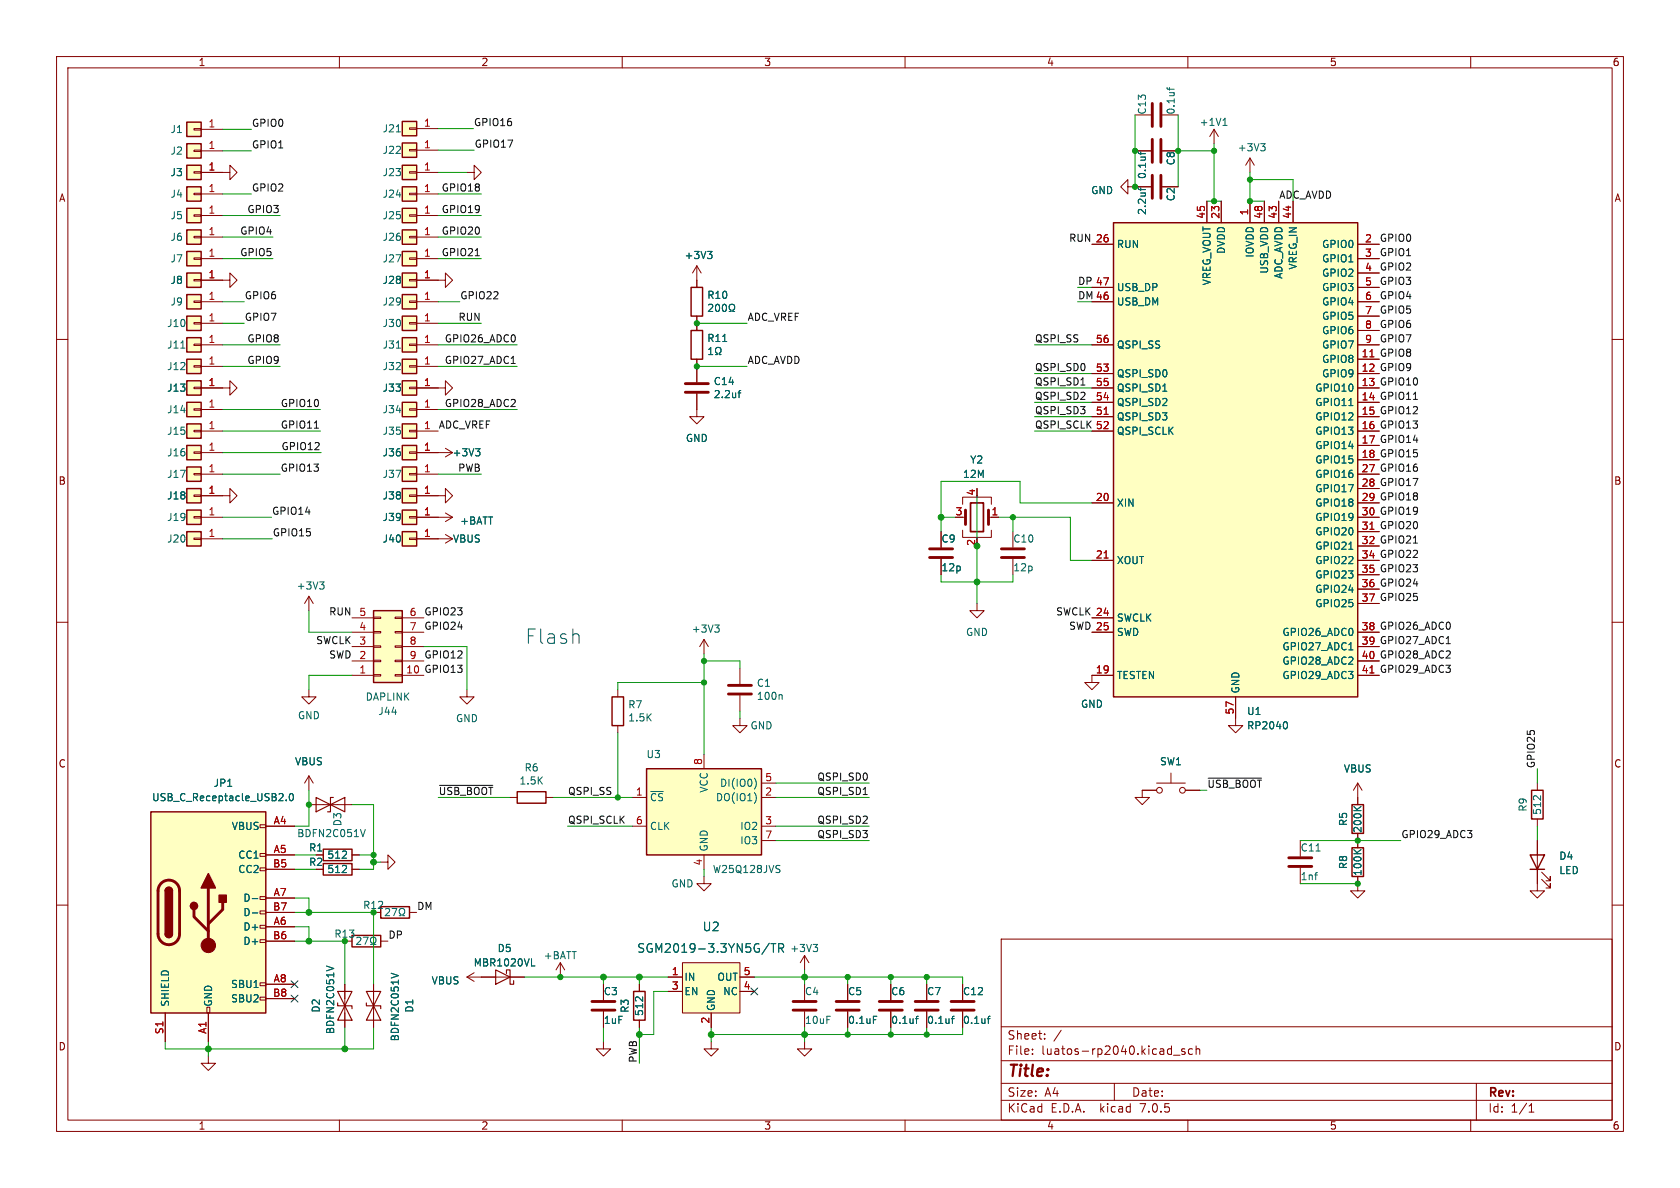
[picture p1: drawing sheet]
<svg xmlns="http://www.w3.org/2000/svg" width="297mm" height="210mm" viewBox="0 0 297 210" stroke-linecap="round" stroke-linejoin="round" font-family="sans-serif">
<g fill="none" stroke="#840000" stroke-width=".18">
<path d="M10 10h277v190h-277zM12 12h273v186h-273zM60 10v2M110 10v2M160 10v2M210 10v2M260 10v2M34.3 26.5h1.3v.3h-1.3zM34.3 22.7h1.3v.3h-1.3zM34.3 38h1.3v.2h-1.3zM34.3 30.4h1.3v.2h-1.3zM34.3 34.2h1.3v.2h-1.3z"/>
<path d="M35.6 30.5h5v-1.3l1.3 1.3-1.3 1.3v-1.3M35.6 34.3h3.8M35.6 38.1h3.8M35.6 26.7h3.8M35.6 22.9h3.8M72.4 26.4h1.3v.3h-1.3zM72.4 30.4h1.3v.2h-1.3zM72.4 22.6h1.3v.3h-1.3zM72.4 34.2h1.3v.2h-1.3zM72.4 38h1.3v.2h-1.3zM73.7 26.5h3.8M73.7 30.5h3.8"/>
<path d="M73.7 22.7h3.8M73.7 34.3h3.8M73.7 38.1h3.8M82.5 30.5h1.3v-1.3l1.3 1.3-1.3 1.3v-1.3M199.4 33v-1.2l-1.3 1.2 1.3 1.3v-1.3h4.1M200.7 26.7h2.8M200.7 20.3h2.8M205.5 26.7h2.8M205.5 20.3h2.8M205.5 33h2.8M213.4 35.6v3.8M214.6 22.9l-.7 1.2"/>
<path d="M214.6 22.9v2.5M214.6 22.9l.8 1.2M215.9 35.6v3.8M221 27.9v2.6M221 35.6v3.8M221 27.9l-.8 1.3M221 27.9l.7 1.3M223.5 35.6v3.8M226.1 35.6v3.8M228.6 35.6v3.8M10 60h2M34.3 49.4h1.3v.3h-1.3z"/>
<path d="M34.3 45.6h1.3v.2h-1.3zM34.3 41.8h1.3v.2h-1.3zM34.3 53.2h1.3v.3h-1.3zM34.3 57h1.3v.3h-1.3zM35.6 49.5h5v-1.2l1.3 1.2-1.3 1.3v-1.3M35.6 53.3h3.8M35.6 45.7h3.8M35.6 57.2h3.8M35.6 41.9h3.8M72.4 53.2h1.3v.3h-1.3zM72.4 45.6h1.3v.2h-1.3zM72.4 57h1.3v.3h-1.3z"/>
<path d="M72.4 41.8h1.3v.2h-1.3zM72.4 49.4h1.3v.3h-1.3zM73.7 49.5h5v-1.2l1.3 1.2-1.3 1.3v-1.3M73.7 53.3h3.8M73.7 45.7h3.8M73.7 57.2h3.8M73.7 41.9h3.8M123.2 47v3.8M123.2 55.9v2.5M123.2 47l-.8 1.3M123.2 47l.8 1.3M193 53.3h3.8"/>
<path d="M193 43.2h3.8M193 50.8h3.8M240 53.3h3.8M240 45.7h3.8M240 43.2h3.8M240 48.3h3.8M240 50.8h3.8M240 55.9h3.8M240 58.4h3.8M285 60h2M34.3 79.9h1.3v.2h-1.3zM34.3 76.1h1.3v.2h-1.3z"/>
<path d="M34.3 68.5h1.3v.2h-1.3zM34.3 60.8h1.3v.3h-1.3zM34.3 72.3h1.3v.2h-1.3zM34.3 64.6h1.3v.3h-1.3zM35.6 68.6h5v-1.3l1.3 1.3-1.3 1.3v-1.3M35.6 61h3.8M35.6 76.2h3.8M35.6 72.4h3.8M35.6 64.8h3.8M72.4 60.8h1.3v.3h-1.3zM72.4 79.9h1.3v.2h-1.3zM72.4 68.5h1.3v.2h-1.3z"/>
<path d="M72.4 72.3h1.3v.2h-1.3zM72.4 64.6h1.3v.3h-1.3zM72.4 76.1h1.3v.2h-1.3zM73.7 68.6h5v-1.3l1.3 1.3-1.3 1.3v-1.3M73.7 61h3.8M73.7 76.2h3.8M73.7 72.4h3.8M73.7 64.8h3.8M78.7 79.2l1.3 .8M123.2 69.6v4.1h1.3l-1.3 1.2-1.3-1.2h1.3M123.2 63.5v4.1M193 61h3.8"/>
<path d="M193 66h3.8M193 68.6h3.8M193 71.1h3.8M193 73.7h3.8M193 76.2h3.8M240 61h3.8M240 63.5h3.8M240 66h3.8M240 68.6h3.8M240 71.1h3.8M240 73.7h3.8M240 76.2h3.8"/>
<path d="M240 78.7h3.8M34.3 91.3h1.3v.3h-1.3zM34.3 83.7h1.3v.2h-1.3zM34.3 95.1h1.3v.3h-1.3zM34.3 87.5h1.3v.3h-1.3zM35.6 87.6h5v-1.2l1.3 1.2-1.3 1.3v-1.3M35.6 91.4h3.8M35.6 83.8h3.8M35.6 80h3.8M35.6 95.3h3.8M72.4 91.3h1.3v.3h-1.3zM72.4 87.5h1.3v.3h-1.3z"/>
<path d="M72.4 83.7h1.3v.2h-1.3zM72.4 95.1h1.3v.3h-1.3zM73.7 87.6h5v-1.2l1.3 1.2-1.3 1.3v-1.3M73.7 91.4h6.3M73.7 83.8h3.8M73.7 80h6.3M73.7 95.3h6.3M78.7 90.7l1.3 .7M78.7 94.5l1.3 .8M80 91.4l-1.3 .8M80 80l-1.3 .8M80 95.3l-1.3 .7"/>
<path d="M166.4 94v2.8M166.4 98.8v2.8M170.2 89.2v-1.3h5.1v1.3M170.2 93.7v1.3h5.1v-1.3M170.2 91.4h.5M172.7 95v.3M174.8 91.4h1.7M179.1 94v2.8M179.1 98.8v2.8M193 88.9h3.8M193 99.1h3.8M240 91.4h3.8"/>
<path d="M240 83.8h3.8M240 81.3h3.8M240 88.9h3.8M240 99.1h3.8M240 86.4h3.8M240 94h3.8M240 96.5h3.8M10 110h2M54.6 105.4l-.8 1.3M54.6 105.4v2.6M54.6 105.4l.8 1.3M62.2 119.4h3.8"/>
<path d="M62.2 116.8h3.8M62.2 114.3h3.8M62.2 111.8h3.8M62.2 109.2h3.8M66 109.1h1.3v.2h-1.3zM66 111.6h1.3v.3h-1.3zM66 114.2h1.3v.2h-1.3zM66 116.7h1.3v.3h-1.3zM66 119.3h1.3v.2h-1.3zM69.8 109.1h1.3v.2h-1.3zM69.8 111.6h1.3v.3h-1.3zM69.8 114.2h1.3v.2h-1.3z"/>
<path d="M69.8 116.7h1.3v.3h-1.3zM69.8 119.3h1.3v.2h-1.3zM71.1 119.4h3.8M71.1 116.8h3.8M71.1 114.3h3.8M71.1 111.8h3.8M71.1 109.2h3.8M124.5 113v2.6M124.5 113l-.8 1.3M124.5 113l.7 1.3M130.8 118.1v2.8M172.7 106.7v1.3h1.3l-1.3 1.2-1.3-1.2h1.3"/>
<path d="M193 111.8h3.8M193 109.2h3.8M196.8 119.4h-3.8v1.3h1.3l-1.3 1.2-1.2-1.2h1.2M240 119.4h3.8M240 116.8h3.8M240 114.3h3.8M240 111.8h3.8M240 101.6h3.8M240 104.1h3.8M240 106.7h3.8M285 110h2M54.6 121.9v1.3h1.3l-1.3 1.3-1.3-1.3h1.3"/>
<path d="M54.6 137.2v2.5M54.6 137.2l-.8 1.2M54.6 137.2l.8 1.2M82.5 121.9v1.3h1.3l-1.3 1.3-1.2-1.3h1.2M109.2 121.9v1.3M109.2 128.3v1.2M124.5 133.4v2.5M130.8 127v1.3h1.3l-1.3 1.2-1.3-1.2h1.3M130.8 122.9v2.8M134.6 138.4h2.6M204.5 139.7h-2.6v1.3h1.3l-1.3 1.2-1.2-1.2h1.2M204.5 138.4h5"/>
<path d="M207 136.7v1.7M209.5 139.7h2.6M218.4 123.2v5.1h1.3l-1.3 1.2-1.2-1.2h1.2M240 138.4v3.8M240 138.4l-.7 1.3M240 138.4l.8 1.3M271.8 138.4v1.3M10 160h2M46 158.5h1v.5h-1zM46 153.4h1v.5h-1zM46 150.9h1v.5h-1zM46 145.8h1v.5h-1z"/>
<path d="M47 153.7h5.1M47 151.1h5.1M47 146.1h5.1M47 158.8h5.1M54.6 142.2h7.6M55.9 151.1h1.2M62.2 153.7h1.3M62.2 151.1h1.3M67.3 152.4h1.3v-1.3l1.2 1.3-1.2 1.3v-1.3M90.2 141h1.2M96.5 141h1.3M111.8 141h2.5"/>
<path d="M111.8 146.1h2.5M124.5 154.9v1.3h1.2l-1.2 1.3-1.3-1.3h1.3M124.5 151.1v2.6M134.6 141h2.6M134.6 146.1h2.6M134.6 148.6h2.6M229.9 148.6v2.8M229.9 153.4v2.8M240 154.9v2.6h1.3l-1.3 1.3-1.2-1.3h1.2M240 147.3v2.6M271.8 148.6v8.9h1.2l-1.2 1.3-1.3-1.3h1.3M271.8 144.8v1.3"/>
<path d="M272.5 155.4l1.6 1.6v-.8v.8h-.8M272.5 154.2l1.6 1.5v-.8v.8h-.8M285 160h2M29.2 179.1v5.1M36.6 178.1h.5v1h-.5zM36.8 179.1v5.1M46 176.3h1v.5h-1zM46 173.7h1v.5h-1zM46 166.1h1v.5h-1zM46 163.6h1v.5h-1zM46 161h1v.5h-1zM47 161.3h5.1"/>
<path d="M47 166.4h5.1M47 163.8h5.1M47 174h5.1M47 176.5h5.1M61 174v7.6M66 174v7.6M67.3 166.4h1.3M72.4 161.3h1.3M82.5 172.7h10.2M82.5 172.7l1.3 .8M83.8 172l-1.3 .7M99.1 170.2l-.8 1.3"/>
<path d="M99.1 170.2v2.5M99.1 170.2l.7 1.3M106.7 174v2.8M106.7 178.8v2.8M113 174v1.3M118.1 172.7h2.5M118.1 175.3h2.5M120.6 170.2h10.2v8.9h-10.2zM125.7 179.1v2.5M130.8 172.7h2.5M130.8 175.3h2.5M142.2 168.9l-.7 1.3"/>
<path d="M142.2 168.9v2.6M142.2 174v2.8M142.2 178.8v2.8M142.2 168.9l.8 1.3M149.9 174v2.8M149.9 178.8v2.8M157.5 174v2.8M157.5 178.8v2.8M163.8 174v2.8M163.8 178.8v2.8M170.2 174v2.8M170.2 178.8v2.8"/>
<path d="M177 166h108v32h-108zM36.8 186.7v1.3h1.3l-1.3 1.2-1.2-1.2h1.2M60 198v2M106.7 184.2v1.2h1.2l-1.2 1.3-1.3-1.3h1.3M110 198v2M113 180.3v1.3M125.7 184.2v1.2h1.3l-1.3 1.3-1.2-1.3h1.2M142.2 184.2v1.2h1.3l-1.3 1.3-1.2-1.3h1.2M160 198v2M177 194.5h108M177 191.5h108M177 187.5h108"/>
<path d="M177 181.5h108M182.5 186.3v.1M182.5 185.5v.1M184.7 183.6v.1M184.7 182.8v.1M187.6 182.1l-1.3 2M197 191.5v3M207.5 186.5h1.1M209.5 185.5l-.4-.1-.2 .2 .1 .2 .5 .2v.3h-.6M210 198v2M210.8 185.5l-.4-.1-.3 .3v.4l.1 .2h.6M211.5 185.5l.2-.1 .3 .1 .1 .9"/>
<path d="M211.5 184.9v1.5M260 198v2M261 191.5v6.5M270.3 196.6h.9M270.3 195.5l.4-.4v1.5"/>
<circle cx="205" cy="139.7" r=".51"/>
<circle cx="209" cy="139.7" r=".51"/>
</g>
<g fill="#ffffc2" stroke="#ffffc2" stroke-width=".18">
<path d="M33 90.2h2.6v2.5h-2.6z"/>
<path d="M71.1 59.7h2.6v2.5h-2.6z"/>
<path d="M71.1 52.1h2.6v2.5h-2.6z"/>
<path d="M71.1 44.5h2.6v2.5h-2.6z"/>
<path d="M71.1 55.9h2.6v2.5h-2.6z"/>
<path d="M71.1 25.3h2.6v2.5h-2.6z"/>
<path d="M71.1 29.2h2.6v2.6h-2.6z"/>
<path d="M71.1 21.5h2.6v2.5h-2.6z"/>
<path d="M71.1 40.6h2.6v2.6h-2.6z"/>
<path d="M71.1 33h2.6v2.6h-2.6z"/>
<path d="M71.1 36.8h2.6v2.6h-2.6z"/>
<path d="M33 25.4h2.6v2.5h-2.6z"/>
<path d="M66 108h5.1v12.7h-5.1z"/>
<path d="M120.6 170.2h10.2v8.9h-10.2z"/>
<path d="M33 21.6h2.6v2.5h-2.6z"/>
<path d="M33 82.6h2.6v2.5h-2.6z"/>
<path d="M33 78.7h2.6v2.6h-2.6z"/>
<path d="M33 94h2.6v2.5h-2.6z"/>
<path d="M33 86.4h2.6v2.5h-2.6z"/>
<path d="M196.8 39.4h43.2v83.8h-43.2z"/>
<path d="M33 74.9h2.6v2.6h-2.6z"/>
<path d="M71.1 90.2h2.6v2.5h-2.6z"/>
<path d="M71.1 78.7h2.6v2.6h-2.6z"/>
<path d="M71.1 86.4h2.6v2.5h-2.6z"/>
<path d="M71.1 82.6h2.6v2.5h-2.6z"/>
<path d="M71.1 94h2.6v2.5h-2.6z"/>
<path d="M71.1 67.3h2.6v2.6h-2.6z"/>
<path d="M71.1 71.1h2.6v2.6h-2.6z"/>
<path d="M71.1 63.5h2.6v2.5h-2.6z"/>
<path d="M71.1 74.9h2.6v2.6h-2.6z"/>
<path d="M33 48.3h2.6v2.5h-2.6z"/>
<path d="M114.3 135.9h20.3v15.2h-20.3z"/>
<path d="M33 36.8h2.6v2.6h-2.6z"/>
<path d="M33 44.5h2.6v2.5h-2.6z"/>
<path d="M33 40.6h2.6v2.6h-2.6z"/>
<path d="M33 52.1h2.6v2.5h-2.6z"/>
<path d="M26.7 143.5h20.3v35.6h-20.3z"/>
<path d="M33 67.3h2.6v2.6h-2.6z"/>
<path d="M33 59.7h2.6v2.5h-2.6z"/>
<path d="M33 71.1h2.6v2.6h-2.6z"/>
<path d="M33 55.9h2.6v2.5h-2.6z"/>
<path d="M33 63.5h2.6v2.5h-2.6z"/>
<path d="M33 29.2h2.6v2.6h-2.6z"/>
<path d="M33 33h2.6v2.6h-2.6z"/>
<path d="M71.1 48.3h2.6v2.5h-2.6z"/>
</g>
<g fill="none" stroke="#840000" stroke-width=".25">
<path d="M33 25.4h2.6v2.5h-2.6zM33 21.6h2.6v2.5h-2.6zM33 36.8h2.6v2.6h-2.6zM33 29.2h2.6v2.6h-2.6zM33 33h2.6v2.6h-2.6zM71.1 25.3h2.6v2.5h-2.6zM71.1 29.2h2.6v2.6h-2.6zM71.1 21.5h2.6v2.5h-2.6zM71.1 33h2.6v2.6h-2.6zM71.1 36.8h2.6v2.6h-2.6zM196.8 39.4h43.2v83.8h-43.2zM33 48.3h2.6v2.5h-2.6z"/>
<path d="M33 44.5h2.6v2.5h-2.6zM33 40.6h2.6v2.6h-2.6zM33 52.1h2.6v2.5h-2.6zM33 59.7h2.6v2.5h-2.6zM33 55.9h2.6v2.5h-2.6zM71.1 59.7h2.6v2.5h-2.6zM71.1 52.1h2.6v2.5h-2.6zM71.1 44.5h2.6v2.5h-2.6zM71.1 55.9h2.6v2.5h-2.6zM71.1 40.6h2.6v2.6h-2.6zM71.1 48.3h2.6v2.5h-2.6zM122.2 50.8h2v5.1h-2z"/>
<path d="M122.2 58.4h2v5.1h-2zM33 78.7h2.6v2.6h-2.6zM33 74.9h2.6v2.6h-2.6zM33 67.3h2.6v2.6h-2.6zM33 71.1h2.6v2.6h-2.6zM33 63.5h2.6v2.5h-2.6zM71.1 78.7h2.6v2.6h-2.6zM71.1 67.3h2.6v2.6h-2.6zM71.1 71.1h2.6v2.6h-2.6zM71.1 63.5h2.6v2.5h-2.6zM71.1 74.9h2.6v2.6h-2.6zM33 90.2h2.6v2.5h-2.6z"/>
<path d="M33 82.6h2.6v2.5h-2.6zM33 94h2.6v2.5h-2.6zM33 86.4h2.6v2.5h-2.6zM71.1 90.2h2.6v2.5h-2.6zM71.1 86.4h2.6v2.5h-2.6zM71.1 82.6h2.6v2.5h-2.6zM71.1 94h2.6v2.5h-2.6zM66 108h5.1v12.7h-5.1zM91.4 140h5.1v2h-5.1zM108.2 123.2h2v5.1h-2zM114.3 135.9h20.3v15.2h-20.3zM270.8 139.7h2v5.1h-2z"/>
<path d="M26.7 143.5h20.3v35.6h-20.3zM29.2 157.5a.64 .64 0 0 1 .6-.7 .64 .64 0 0 1 .7 .7M57.1 152.7h5.1v2h-5.1zM57.1 150.1h5.1v2h-5.1zM239 142.2h2v5.1h-2zM239 149.9h2v5h-2zM270.5 151.1h2.5l-1.2 2.6zM270.5 153.7h2.5M29.2 165.1a.64 .64 0 0 0 .6 .6 .64 .64 0 0 0 .7-.6M62.2 165.4h5.1v2h-5.1zM67.3 160.3h5.1v2h-5.1zM112 175.3h2v5h-2z"/>
</g>
<g fill="none" stroke="#006464" stroke-width=".18">
<path d="M206.3 15.5l.2 .3h1.1M206.7 15.5v.5M70.1 23.3h.7M201.2 26.9l.2 .3h1.1M201.2 33.2l.2 .3h1.1M201.7 26.9v.4M201.7 33.2v.5M216.2 22.2h.7M216.4 21.1l.2-.2v1.3M222.9 25.4h.8l-.5 .5M223.4 25.9l.3 .2v.3l-.3 .3M125.1 44.4h.8l-.5 .5"/>
<path d="M125.3 53.9l.5-.1 .2 .4-.8 .9h.8M125.6 44.9l.3 .3v.3l-.3 .2M126.6 53.9l.2-.1a.68 .68 0 0 1 .4 .6 .68 .68 0 0 1-.4 .7l-.2-.2-.1-.3zM127.8 53.9l.2-.1a.68 .68 0 0 1 .4 .6 .68 .68 0 0 1-.4 .7l-.2-.2-.1-.3zM128.9 55.1h.3v-.3a.54 .54 0 0 1-.3-.7 .54 .54 0 0 1 .8-.2 .58 .58 0 0 1-.1 .9v.3h.3M32 61.5h.7M70.1 61.5h.7M84.1 79.3h.7l-.4 .5M84.6 79.8l.2 .2v.3l-.2 .3M125.3 62.7h.7M125.3 61.8l.3-.4v1.3M126.5 62.7h.3v-.3a.54 .54 0 0 1-.3-.7 .54 .54 0 0 1 .8-.2 .58 .58 0 0 1-.1 .9v.3h.3"/>
<path d="M130.5 69.5h.5M131 69l-.3 .2v1.1M205.6 69.2h.7M238.5 71.7h.7M238.5 97.1h.7M56.5 102.9h.8l-.4 .4M57 103.3l.3 .3v.3l-.3 .2M126.4 110.5h.7l-.4 .5M126.9 111l.2 .2v.3l-.2 .3M238.5 114.9h.7M133.5 137.8l.2 .6-.2 .9M138.1 122.8l.2 .2v.6"/>
<path d="M227.3 127.6a.79 .79 0 0 1 0 1.2M44.6 158.8h1M50.6 141.4v.1M51.3 140.4l.1-.1a.68 .68 0 0 1 .5 .6 .68 .68 0 0 1-.5 .6l-.1-.1-.2-.3zM64.6 146.6l-.4 1.3M137.6 153.6l.3 .3-.3 .3M137.7 153h.2M44.6 161.4h1M57.7 170.8l1.3 .4M63.1 165.8l.5-.1 .2 .3-.8 .9h.8M64.2 165.7h.9l-.6 1.2M65.5 166.9h.3v-.2a.54 .54 0 0 1-.3-.7 .54 .54 0 0 1 .8-.3 .58 .58 0 0 1-.1 1v.2h.3"/>
<path d="M68.2 160.7l.4-.1 .3 .4-.8 .9h.8M69.2 172l1.2 .5M69.3 160.6h.9l-.6 1.3M70.6 161.9h.3v-.3a.54 .54 0 0 1-.3-.7 .54 .54 0 0 1 .8-.2 .58 .58 0 0 1-.2 .9v.3h.3M94 170.8h.6M136 166.7l-1.3 2M136.3 166.8h.9M136.7 166.8v1.5M137.7 167.6l.7-.1 .1-.2v-.3l-.3-.2h-.5v1.5M138 167.6l.5 .7M143.8 166.9h.7l-.4 .5M144.3 167.4l.2 .3v.3l-.2 .2"/>
<path d="M154.4 179.6h.6M162.3 179.6l-.3 .2v1.1M168.7 179.6l-.3 .2v1.1M175 179.6l-.3 .2v1.1M161.8 180.1h.5M168.2 180.1h.5M174.5 180.1h.5"/>
</g>
<path d="M55.9 141l2.5 1.2-2.5 1.3zM58.4 142.2l2.6-1.2v2.5zM58.9 141h-.5v2.5h-.5M59.7 175.3h2.5l-1.2 2.5zM59.7 177.3v.5h2.5v.5M61 177.8l1.2 2.5h-2.5zM64.8 175.3h2.5l-1.3 2.5zM64.8 177.3v.5h2.5v.5M66 177.8l1.3 2.5h-2.5zM87.6 171.5l2.6 1.2-2.6 1.3zM89.5 172.1v-.6h.7v2.5h.6v-.6" fill="none" stroke="#840000" stroke-width=".2"/>
<g fill="none" stroke="#840000" stroke-width=".51">
<path d="M203.7 18.3v4.1M205.2 18.3v4.1M203.7 24.6v4.1M203.7 31v4.1M205.2 24.6v4.1M205.2 31v4.1M121.2 69.3h4M121.2 67.8h4M164.3 98.6h4.1M164.3 97h4.1M170.7 90.2v2.5M174.8 90.2v2.5"/>
<path d="M177 98.6h4.1M177 97h4.1M128.8 122.7h4M128.8 121.2h4M28.5 156.1a1.9 1.9 0 0 1 2.1-.4 1.9 1.9 0 0 1 1.1 1.8v7.6a1.91 1.91 0 0 1-1.9 1.9 1.91 1.91 0 0 1-1.9-1.9v-7.8l.2-.6zM36.8 157v10.1M39.4 159.5v1.3l-2.6 2.5M227.8 153.2h4.1M227.8 151.6h4.1M34.3 160.8v1.3l2.5 2.5M104.6 178.6h4.1M104.6 177h4.1"/>
<path d="M140.2 178.6h4.1M140.2 177h4.1M147.8 178.6h4.1M147.8 177h4.1M155.4 178.6h4.1M155.4 177h4.1M161.8 178.6h4.1M161.8 177h4.1M168.1 178.6h4.1M168.1 177h4.1"/>
</g>
<path d="M171.6 88.9h2.3v5.1h-2.3z" fill="none" stroke="#840000" stroke-width=".3"/>
<path d="M195.2 73.2h.7M195.2 98.6h.7" fill="none" stroke="#a90000" stroke-width=".18"/>
<g fill="#840000" stroke="#840000" stroke-width=".25">
<path d="M29.2 165.1h1.3a.64 .64 0 0 1-.7 .6 .64 .64 0 0 1-.6-.6z"/>
<path d="M29.2 157.5h1.3v7.6h-1.3z"/>
<path d="M29.4 157a.64 .64 0 0 1 .7-.1 .64 .64 0 0 1 .4 .6h-1.3z"/>
<path d="M36.8 154.4l1.3 2.6h-2.5z"/>
<path d="M38.7 158.2h1.3v1.3h-1.3z"/>
<circle cx="34.3" cy="160.1" r=".63"/>
</g>
<circle cx="36.8" cy="167.1" r="1.27" fill="#840000" stroke="#840000" stroke-width=".18"/>
<path d="M84 45.2h.7M55.6 75.7h.7M90.4 64.3h.7M191.1 68.1h.7M249.9 70.6h.7M249.9 96h.7M255.7 113.8h.7M77.7 138.8h9.4M213.6 137.6h9.4" fill="none" stroke="#0f0f0f" stroke-width=".18"/>
<g fill="none" stroke="#009600" stroke-width=".18">
<path d="M39.4 38.1h10.1M39.4 34.3h5M39.4 22.9h5M39.4 26.7h5M77.5 38.1h7.6M77.5 34.3h7.6M77.5 30.5h5M77.5 26.5h6.3M77.5 22.7h6.2M200.7 20.3v12.7M208.3 26.7h6.3M208.3 20.3v12.7"/>
<path d="M213.4 35.6h2.5M214.6 25.4v10.2M221 30.5v5.1h2.5M221 31.8h7.6v3.8M39.4 57.2h3.8M39.4 41.9h8.9M39.4 45.7h8.9M39.4 53.3h3.8M77.5 57.2h7.6M77.5 41.9h7.6M77.5 45.7h7.6M77.5 53.3h3.8"/>
<path d="M123.2 57.2h8.9M39.4 64.8h10.1M39.4 72.4h17.2M39.4 61h10.1M39.4 76.2h17.2M77.5 64.8h13.9M77.5 72.4h13.9M77.5 61h13.9M123.2 64.8h8.9M182.9 61h10.1M182.9 76.2h10.1M182.9 73.7h10.1"/>
<path d="M182.9 71.1h10.1M182.9 68.6h10.1M182.9 66h10.1M39.4 91.4h8.6M39.4 80h17.4M39.4 83.8h10.1M39.4 95.3h8.7M77.5 83.8h7.6M166.4 91.4h2.5M172.7 86.4v20.3M176.5 91.4h12.7v7.7h3.8M179.1 91.4v2.6"/>
<path d="M193 88.9h-12.7v-3.8h-13.9v8.9M54.6 108v3.8h7.6M62.2 119.4h-7.6v2.5M74.9 114.3h7.6v7.6M124.5 115.6v17.8M124.5 116.8h6.3v1.3M166.4 101.6v1.3h12.7v-1.3M54.6 139.7v6.4h-2.5M109.2 129.5v11.5M124.5 120.7h-15.3v1.2M130.8 125.7v1.3M137.2 138.4h16.5"/>
<path d="M212.1 139.7h1.3M271.8 135.9v2.5M52.1 158.8h2.5v2.5M52.1 151.1h3.8M52.1 153.7h3.8M62.2 142.2h3.8v11.5h-2.5M63.5 151.1h2.5M66 152.4h1.3M77.5 141h12.7M97.8 141h14M100.3 146.1h11.5M124.5 153.7v1.2"/>
<path d="M137.2 141h16.5M137.2 148.6h16.5M137.2 146.1h16.5M229.9 148.6h17.7M229.9 156.2h10.1M271.8 146.1v2.5M52.1 163.8h2.5v2.6M52.1 161.3h13.9v12.7M52.1 166.4h8.9v7.6M92.7 172.7h25.4M106.7 172.7v1.3M113 172.7v1.3"/>
<path d="M118.1 175.3h-2.5v7.6h-2.6M133.3 172.7h36.9v1.3M142.2 171.5v2.5M149.9 172.7v1.3M157.5 172.7v1.3M163.8 172.7v1.3M36.8 184.2v2.5M61 181.6v3.8M66 181.6v3.8h-36.8v-1.2M106.7 181.6v2.6M113 181.6v6.4M125.7 181.6v2.6"/>
<path d="M142.2 181.6v2.6M149.9 181.6v1.3M157.5 181.6v1.3M163.8 181.6v1.3M170.2 181.6v1.3h-44.5"/>
</g>
<path d="M51.5 173.4l1.2 1.2M51.5 175.9l1.2 1.2M52.7 173.4l-1.2 1.2M52.7 175.9l-1.2 1.2M132.7 174.7l1.3 1.2M134 174.7l-1.3 1.2" fill="none" stroke="#000084" stroke-width=".18"/>
<g fill="#009600" stroke="#009600" stroke-width=".18">
<circle cx="106.7" cy="172.7" r=".51"/>
<circle cx="99.1" cy="172.7" r=".46"/>
<circle cx="54.6" cy="166.4" r=".51"/>
<circle cx="113" cy="172.7" r=".51"/>
<circle cx="113" cy="182.9" r=".51"/>
<circle cx="66" cy="151.1" r=".46"/>
<circle cx="109.2" cy="141" r=".46"/>
<circle cx="124.5" cy="120.7" r=".46"/>
<circle cx="66" cy="161.3" r=".46"/>
<circle cx="66" cy="152.4" r=".51"/>
<circle cx="61" cy="185.4" r=".51"/>
<circle cx="54.6" cy="161.3" r=".51"/>
<circle cx="36.8" cy="185.4" r=".51"/>
<circle cx="61" cy="166.4" r=".46"/>
<circle cx="54.6" cy="142.2" r=".46"/>
<circle cx="124.5" cy="116.8" r=".46"/>
<circle cx="179.1" cy="91.4" r=".46"/>
<circle cx="172.7" cy="96.5" r=".51"/>
<circle cx="214.6" cy="35.6" r=".46"/>
<circle cx="200.7" cy="33" r=".46"/>
<circle cx="123.2" cy="64.8" r=".46"/>
<circle cx="123.2" cy="57.2" r=".46"/>
<circle cx="166.4" cy="91.4" r=".51"/>
<circle cx="172.7" cy="102.9" r=".51"/>
<circle cx="163.8" cy="172.7" r=".46"/>
<circle cx="157.5" cy="172.7" r=".46"/>
<circle cx="125.7" cy="182.9" r=".51"/>
<circle cx="142.2" cy="182.9" r=".51"/>
<circle cx="142.2" cy="172.7" r=".51"/>
<circle cx="149.9" cy="172.7" r=".46"/>
<circle cx="157.5" cy="182.9" r=".46"/>
<circle cx="163.8" cy="182.9" r=".46"/>
<circle cx="149.9" cy="182.9" r=".46"/>
<circle cx="240" cy="148.6" r=".46"/>
<circle cx="240" cy="156.2" r=".46"/>
<circle cx="214.6" cy="26.7" r=".46"/>
<circle cx="208.3" cy="26.7" r=".46"/>
<circle cx="221" cy="35.6" r=".46"/>
<circle cx="221" cy="31.8" r=".46"/>
<circle cx="200.7" cy="26.7" r=".46"/>
</g>
<text font-size="3.5" fill="#0000c2" x="92.7" y="114.1">Flash</text>
<text font-size="2.8" fill="#840000" x="178" y="190.8">Title:</text>
<g font-size="2.1" fill="#006464">
<text x="124.2" y="164.8">U2</text>
<text x="112.6" y="168.6">SGM2019-3.3YN5G/TR</text>
</g>
<g font-size="2.1" fill="#840000">
<text x="178" y="183.9">Sheet:</text>
<text x="178" y="186.6">File:</text>
<text x="184" y="186.6">luatos-rp2040.kicad_sch</text>
<text x="178" y="196.8">KiCad</text>
<text x="178" y="194">Size:</text>
<text x="184.6" y="194">A4</text>
<text x="185.7" y="196.8">E.D.A.</text>
<text x="194.4" y="196.8">kicad</text>
<text x="200" y="194">Date:</text>
<text x="201.5" y="196.8">7.0.5</text>
<text x="263" y="194.2">Rev:</text>
<text x="263" y="196.8">Id:</text>
<text x="267" y="196.8">1/1</text>
</g>
<g font-size="1.8" fill="#840000">
<text x="35" y="11.8">1</text>
<text x="85" y="11.8">2</text>
<text x="135" y="11.8">3</text>
<text x="185" y="11.8">4</text>
<text x="235" y="11.8">5</text>
<text x="285" y="11.8">6</text>
<text x="10.4" y="35.8">A</text>
<text x="285.4" y="35.8">A</text>
<text x="10.3" y="85.8">B</text>
<text x="285.3" y="85.8">B</text>
<text x="10.3" y="135.8">C</text>
<text x="285.3" y="135.8">C</text>
<text x="54.6" y="153.2">R2</text>
<text x="10.3" y="185.8">D</text>
<text x="285.3" y="185.8">D</text>
<text x="35" y="199.8">1</text>
<text x="85" y="199.8">2</text>
<text x="135" y="199.8">3</text>
<text x="185" y="199.8">4</text>
<text x="235" y="199.8">5</text>
<text x="285" y="199.8">6</text>
</g>
<g font-size="1.8" fill="#006464">
<text x="30.1" y="23.7">J1</text>
<text x="67.6" y="23.6">J21</text>
<text x="202.8" y="20.3" transform="rotate(-90 202.8 20.3)">C13</text>
<text x="207.8" y="20.3" transform="rotate(-90 207.8 20.3)">0.1uf</text>
<text x="212" y="22.4">+1V1</text>
<text x="30.1" y="27.5">J2</text>
<text x="67.6" y="27.4">J22</text>
<text x="207.8" y="29.3" transform="rotate(-90 207.8 29.3)">C8</text>
<text x="218.8" y="26.9">+3V3</text>
<text x="30.1" y="31.3">J3</text>
<text x="30.1" y="35.1">J4</text>
<text x="67.6" y="31.3">J23</text>
<text x="67.6" y="35.1">J24</text>
<text x="192.8" y="34.5">GND</text>
<text x="202.8" y="31.7" transform="rotate(-90 202.8 31.7)">0.1uf</text>
<text x="207.8" y="35.6" transform="rotate(-90 207.8 35.6)">C2</text>
<text x="30.1" y="38.9">J5</text>
<text x="67.6" y="38.9">J25</text>
<text x="202.8" y="38.1" transform="rotate(-90 202.8 38.1)">2.2uf</text>
<text x="30.1" y="46.5">J7</text>
<text x="30.1" y="42.7">J6</text>
<text x="67.6" y="46.5">J27</text>
<text x="67.6" y="42.7">J26</text>
<text x="121" y="46">+3V3</text>
<text x="197.4" y="44">RUN</text>
<text x="216.7" y="44.9" transform="rotate(-90 216.7 44.9)">DVDD</text>
<text x="221.8" y="45.6" transform="rotate(-90 221.8 45.6)">IOVDD</text>
<text x="229.4" y="47.7" transform="rotate(-90 229.4 47.7)">VREG_IN</text>
<text x="233.7" y="44">GPIO0</text>
<text x="233.7" y="46.5">GPIO1</text>
<text x="30.1" y="50.4">J8</text>
<text x="67.6" y="50.4">J28</text>
<text x="125" y="53">R10</text>
<text x="197.4" y="51.6">USB_DP</text>
<text x="214.2" y="50.5" transform="rotate(-90 214.2 50.5)">VREG_VOUT</text>
<text x="224.3" y="48.4" transform="rotate(-90 224.3 48.4)">USB_VDD</text>
<text x="226.9" y="49.3" transform="rotate(-90 226.9 49.3)">ADC_AVDD</text>
<text x="233.7" y="49.1">GPIO2</text>
<text x="233.7" y="51.6">GPIO3</text>
<text x="29.5" y="58">J10</text>
<text x="30.1" y="54.2">J9</text>
<text x="67.6" y="54.2">J29</text>
<text x="67.6" y="58">J30</text>
<text x="197.4" y="54.2">USB_DM</text>
<text x="233.7" y="54.2">GPIO4</text>
<text x="233.7" y="56.7">GPIO5</text>
<text x="233.7" y="59.2">GPIO6</text>
<text x="29.5" y="61.8">J11</text>
<text x="29.5" y="65.6">J12</text>
<text x="67.6" y="61.8">J31</text>
<text x="67.6" y="65.6">J32</text>
<text x="125" y="60.6">R11</text>
<text x="197.4" y="61.8">QSPI_SS</text>
<text x="233.7" y="64.3">GPIO8</text>
<text x="233.7" y="61.8">GPIO7</text>
<text x="29.5" y="69.4">J13</text>
<text x="67.6" y="69.4">J33</text>
<text x="126.1" y="68.2">C14</text>
<text x="126.1" y="70.5">2.2uf</text>
<text x="197.4" y="66.9">QSPI_SD0</text>
<text x="197.4" y="71.9">QSPI_SD2</text>
<text x="197.4" y="69.4">QSPI_SD1</text>
<text x="232.5" y="69.4">GPIO10</text>
<text x="232.5" y="71.9">GPIO11</text>
<text x="233.7" y="66.9">GPIO9</text>
<text x="29.5" y="77">J15</text>
<text x="29.5" y="73.2">J14</text>
<text x="67.6" y="73.2">J34</text>
<text x="67.6" y="77">J35</text>
<text x="197.4" y="74.5">QSPI_SD3</text>
<text x="197.4" y="77">QSPI_SCLK</text>
<text x="232.5" y="74.5">GPIO12</text>
<text x="232.5" y="77">GPIO13</text>
<text x="29.5" y="80.8">J16</text>
<text x="67.6" y="80.8">J36</text>
<text x="79.9" y="80.8">+3V3</text>
<text x="121.2" y="78.3">GND</text>
<text x="171.5" y="82.1">Y2</text>
<text x="232.5" y="79.6">GPIO14</text>
<text x="232.5" y="82.1">GPIO15</text>
<text x="29.5" y="84.6">J17</text>
<text x="29.5" y="88.5">J18</text>
<text x="67.6" y="88.5">J38</text>
<text x="67.6" y="84.6">J37</text>
<text x="170.2" y="84.6">12M</text>
<text x="197.4" y="89.7">XIN</text>
<text x="232.5" y="84.6">GPIO16</text>
<text x="232.5" y="87.2">GPIO17</text>
<text x="232.5" y="89.7">GPIO18</text>
<text x="29.5" y="92.3">J19</text>
<text x="67.6" y="92.3">J39</text>
<text x="81.3" y="92.9">+BATT</text>
<text x="232.5" y="92.3">GPIO19</text>
<text x="232.5" y="94.8">GPIO20</text>
<text x="29.5" y="96.1">J20</text>
<text x="67.6" y="96.1">J40</text>
<text x="80" y="96.1">VBUS</text>
<text x="166.4" y="96.1">C9</text>
<text x="166.4" y="101.2">12p</text>
<text x="179.1" y="96.1">C10</text>
<text x="179.1" y="101.2">12p</text>
<text x="197.4" y="99.9">XOUT</text>
<text x="232.5" y="97.3">GPIO21</text>
<text x="232.5" y="99.9">GPIO22</text>
<text x="52.4" y="104.4">+3V3</text>
<text x="232.5" y="102.4">GPIO23</text>
<text x="232.5" y="105">GPIO24</text>
<text x="232.5" y="107.5">GPIO25</text>
<text x="122.2" y="112">+3V3</text>
<text x="170.7" y="112.6">GND</text>
<text x="197.4" y="110">SWCLK</text>
<text x="197.4" y="112.6">SWD</text>
<text x="226.7" y="112.6">GPIO26_ADC0</text>
<text x="226.7" y="115.1">GPIO27_ADC1</text>
<text x="226.7" y="117.7">GPIO28_ADC2</text>
<text x="64.6" y="124">DAPLINK</text>
<text x="111" y="125.4">R7</text>
<text x="133.7" y="121.6">C1</text>
<text x="133.7" y="123.9">100n</text>
<text x="191" y="125.3">GND</text>
<text x="197.4" y="120.2">TESTEN</text>
<text x="219.3" y="122.7" transform="rotate(-90 219.3 122.7)">GND</text>
<text x="226.7" y="120.2">GPIO29_ADC3</text>
<text x="52.6" y="127.3">GND</text>
<text x="66.8" y="126.6">J44</text>
<text x="80.6" y="127.8">GND</text>
<text x="111" y="127.7">1.5K</text>
<text x="132.6" y="129.1">GND</text>
<text x="220.4" y="126.6">U1</text>
<text x="220.4" y="129.1">RP2040</text>
<text x="52.1" y="135.4">VBUS</text>
<text x="92.7" y="136.5">R6</text>
<text x="114.2" y="134.2">U3</text>
<text x="205" y="135.4">SW1</text>
<text x="237.5" y="136.7">VBUS</text>
<text x="26.8" y="141.8">USB_C_Receptacle_USB2.0</text>
<text x="37.7" y="139.3">JP1</text>
<text x="91.8" y="138.8">1.5K</text>
<text x="114.8" y="141.8">~{CS}</text>
<text x="125.3" y="140.2" transform="rotate(-90 125.3 140.2)">VCC</text>
<text x="126.5" y="141.8">DO(IO1)</text>
<text x="127.3" y="139.3">DI(IO0)</text>
<text x="270.1" y="143.5" transform="rotate(-90 270.1 143.5)">R9</text>
<text x="40.9" y="146.9">VBUS</text>
<text x="52.5" y="148.1">BDFN2C051V</text>
<text x="60.5" y="146.1" transform="rotate(-90 60.5 146.1)">D3</text>
<text x="114.8" y="146.9">CLK</text>
<text x="130.8" y="146.9">IO2</text>
<text x="130.8" y="149.4">IO3</text>
<text x="238.3" y="146.1" transform="rotate(-90 238.3 146.1)">R5</text>
<text x="240.9" y="147.3" transform="rotate(-90 240.9 147.3)">200K</text>
<text x="272.6" y="144.1" transform="rotate(-90 272.6 144.1)">512</text>
<text x="42.1" y="152">CC1</text>
<text x="42.1" y="154.5">CC2</text>
<text x="54.6" y="150.7">R1</text>
<text x="57.8" y="154.5">512</text>
<text x="57.8" y="152">512</text>
<text x="125.3" y="150.6" transform="rotate(-90 125.3 150.6)">GND</text>
<text x="126" y="154.5">W25Q128JVS</text>
<text x="229.9" y="150.7">C11</text>
<text x="229.9" y="155.8">1nf</text>
<text x="238.3" y="153.7" transform="rotate(-90 238.3 153.7)">R8</text>
<text x="240.9" y="154.9" transform="rotate(-90 240.9 154.9)">100K</text>
<text x="275.6" y="152.1">D4</text>
<text x="275.6" y="154.7">LED</text>
<text x="43" y="159.6">D-</text>
<text x="64.1" y="160.8">R12</text>
<text x="118.7" y="157">GND</text>
<text x="43" y="164.7">D+</text>
<text x="43" y="167.2">D+</text>
<text x="43" y="162.1">D-</text>
<text x="59.1" y="165.9">R13</text>
<text x="83.7" y="171">MBR1020VL</text>
<text x="87.9" y="168.5">D5</text>
<text x="96.1" y="169.7">+BATT</text>
<text x="120.9" y="173.5">IN</text>
<text x="126.8" y="173.5">OUT</text>
<text x="139.6" y="168.5">+3V3</text>
<text x="30" y="178.1" transform="rotate(-90 30 178.1)">SHIELD</text>
<text x="37.7" y="178.1" transform="rotate(-90 37.7 178.1)">GND</text>
<text x="40.8" y="174.8">SBU1</text>
<text x="40.8" y="177.4">SBU2</text>
<text x="56.7" y="179.1" transform="rotate(-90 56.7 179.1)">D2</text>
<text x="73.2" y="179.1" transform="rotate(-90 73.2 179.1)">D1</text>
<text x="76.2" y="174.2">VBUS</text>
<text x="106.7" y="176.1">C3</text>
<text x="111.3" y="179.1" transform="rotate(-90 111.3 179.1)">R3</text>
<text x="113.9" y="179.7" transform="rotate(-90 113.9 179.7)">512</text>
<text x="120.9" y="176.1">EN</text>
<text x="126.6" y="178.8" transform="rotate(-90 126.6 178.8)">GND</text>
<text x="127.8" y="176.1">NC</text>
<text x="142.2" y="176.1">C4</text>
<text x="149.9" y="176.1">C5</text>
<text x="157.5" y="176.1">C6</text>
<text x="163.8" y="176.1">C7</text>
<text x="170.2" y="176.1">C12</text>
<text x="59.2" y="182.9" transform="rotate(-90 59.2 182.9)">BDFN2C051V</text>
<text x="70.7" y="184.1" transform="rotate(-90 70.7 184.1)">BDFN2C051V</text>
<text x="106.7" y="181.2">1uF</text>
<text x="142.2" y="181.2">10uF</text>
<text x="149.9" y="181.2">0.1uF</text>
<text x="157.5" y="181.2">0.1uf</text>
<text x="163.8" y="181.2">0.1uf</text>
<text x="170.2" y="181.2">0.1uf</text>
</g>
<g font-size="1.8" fill="#a90000">
<text x="36.8" y="22.6">1</text>
<text x="74.9" y="22.5">1</text>
<text x="36.8" y="26.4">1</text>
<text x="74.9" y="26.3">1</text>
<text x="36.8" y="30.2">1</text>
<text x="36.8" y="34">1</text>
<text x="74.9" y="30.2">1</text>
<text x="74.9" y="34">1</text>
<text x="36.8" y="37.8">1</text>
<text x="36.8" y="41.7">1</text>
<text x="74.9" y="41.7">1</text>
<text x="74.9" y="37.8">1</text>
<text x="213.1" y="38.7" transform="rotate(-90 213.1 38.7)">45</text>
<text x="215.6" y="38.7" transform="rotate(-90 215.6 38.7)">23</text>
<text x="220.7" y="38.1" transform="rotate(-90 220.7 38.1)">1</text>
<text x="223.3" y="38.7" transform="rotate(-90 223.3 38.7)">48</text>
<text x="225.8" y="38.7" transform="rotate(-90 225.8 38.7)">43</text>
<text x="228.3" y="38.7" transform="rotate(-90 228.3 38.7)">44</text>
<text x="36.8" y="45.5">1</text>
<text x="74.9" y="45.5">1</text>
<text x="193.7" y="42.9">26</text>
<text x="241.3" y="42.9">2</text>
<text x="241.3" y="45.5">3</text>
<text x="36.8" y="49.3">1</text>
<text x="36.8" y="53.1">1</text>
<text x="74.9" y="53.1">1</text>
<text x="74.9" y="49.3">1</text>
<text x="193.7" y="53.1">46</text>
<text x="193.7" y="50.5">47</text>
<text x="241.3" y="48">4</text>
<text x="241.3" y="50.5">5</text>
<text x="241.3" y="53.1">6</text>
<text x="36.8" y="56.9">1</text>
<text x="74.9" y="56.9">1</text>
<text x="241.3" y="55.6">7</text>
<text x="241.3" y="58.2">8</text>
<text x="36.8" y="60.7">1</text>
<text x="36.8" y="64.5">1</text>
<text x="74.9" y="60.7">1</text>
<text x="74.9" y="64.5">1</text>
<text x="193.7" y="65.8">53</text>
<text x="193.7" y="60.7">56</text>
<text x="240.7" y="63.2">11 GPIO8</text>
<text x="240.7" y="63.2">11</text>
<text x="240.7" y="65.8">12</text>
<text x="241.3" y="60.7">9</text>
<text x="36.8" y="68.3">1</text>
<text x="74.9" y="68.3">1</text>
<text x="193.7" y="70.9">54</text>
<text x="193.7" y="68.3">55</text>
<text x="240.7" y="68.3">13</text>
<text x="240.7" y="70.9">14</text>
<text x="36.8" y="75.9">1</text>
<text x="36.8" y="72.1">1</text>
<text x="74.9" y="72.1">1</text>
<text x="74.9" y="75.9">1</text>
<text x="193.7" y="73.4">51</text>
<text x="193.7" y="75.9">52</text>
<text x="240.7" y="73.4">15</text>
<text x="240.7" y="75.9">16</text>
<text x="36.8" y="83.6">1</text>
<text x="36.8" y="79.8">1</text>
<text x="74.9" y="79.8">1</text>
<text x="74.9" y="83.6">1</text>
<text x="240.7" y="78.5">17</text>
<text x="240.7" y="81">18</text>
<text x="240.7" y="83.6">27</text>
<text x="36.8" y="87.4">1</text>
<text x="74.9" y="87.4">1</text>
<text x="172.5" y="87.7" transform="rotate(-90 172.5 87.7)">4</text>
<text x="193.7" y="88.6">20</text>
<text x="240.7" y="86.1">28</text>
<text x="240.7" y="88.6">29</text>
<text x="36.8" y="91.2">1</text>
<text x="36.8" y="95">1</text>
<text x="74.9" y="91.2">1</text>
<text x="74.9" y="95">1</text>
<text x="168.9" y="91.2">3</text>
<text x="175.2" y="91.2">1</text>
<text x="240.7" y="93.7">31 GPIO20</text>
<text x="240.7" y="91.2">30</text>
<text x="240.7" y="93.7">31</text>
<text x="172.5" y="96.6" transform="rotate(-90 172.5 96.6)">2</text>
<text x="193.7" y="98.8">21</text>
<text x="240.7" y="96.3">32</text>
<text x="240.7" y="98.8">34</text>
<text x="240.7" y="101.3">35</text>
<text x="240.7" y="103.9">36</text>
<text x="240.7" y="106.4">37</text>
<text x="63.5" y="111.5">4</text>
<text x="63.5" y="109">5</text>
<text x="72.4" y="109">6</text>
<text x="72.4" y="111.5">7</text>
<text x="193.7" y="109">24</text>
<text x="193.7" y="111.5">25</text>
<text x="240.7" y="111.5">38</text>
<text x="63.5" y="119.1">1</text>
<text x="63.5" y="114">3</text>
<text x="72.4" y="114">8</text>
<text x="72.4" y="116.6">9</text>
<text x="193.7" y="119.1">19</text>
<text x="240.7" y="119.1">41 GPIO29_ADC3</text>
<text x="240.7" y="114">39</text>
<text x="240.7" y="116.6">40</text>
<text x="240.7" y="119.1">41</text>
<text x="218.2" y="126.4" transform="rotate(-90 218.2 126.4)">57</text>
<text x="124.2" y="135.3" transform="rotate(-90 124.2 135.3)">8</text>
<text x="112.4" y="140.7">1</text>
<text x="135.2" y="140.7">2</text>
<text x="135.2" y="138.2">5</text>
<text x="48.3" y="145.8">A4</text>
<text x="112.4" y="145.8">6</text>
<text x="135.2" y="145.8">3</text>
<text x="135.2" y="148.3">7</text>
<text x="48.2" y="153.4">B5</text>
<text x="48.3" y="150.9">A5</text>
<text x="124.2" y="153.1" transform="rotate(-90 124.2 153.1)">4</text>
<text x="48.2" y="161">B7</text>
<text x="48.3" y="158.5">A7</text>
<text x="48.2" y="166.1">B6</text>
<text x="48.3" y="163.6">A6</text>
<text x="48.3" y="173.7">A8</text>
<text x="118.7" y="172.5">1</text>
<text x="131.4" y="172.5">5</text>
<text x="48.2" y="176.3">B8</text>
<text x="118.7" y="175">3</text>
<text x="131.4" y="175">4</text>
<text x="29" y="182.9" transform="rotate(-90 29 182.9)">S1</text>
<text x="36.6" y="182.8" transform="rotate(-90 36.6 182.8)">A1</text>
<text x="125.5" y="181" transform="rotate(-90 125.5 181)">2</text>
</g>
<g font-size="1.8" fill="#0f0f0f">
<text x="44.4" y="22.5">GPIO0</text>
<text x="83.7" y="22.4">GPIO16</text>
<text x="44.4" y="26.3">GPIO1</text>
<text x="83.8" y="26.2">GPIO17</text>
<text x="44.4" y="33.9">GPIO2</text>
<text x="78.1" y="33.9">GPIO18</text>
<text x="226.1" y="35.2">ADC_AVDD</text>
<text x="42.4" y="41.6">GPIO4</text>
<text x="43.7" y="37.8">GPIO3</text>
<text x="78.1" y="41.6">GPIO20</text>
<text x="78.1" y="37.8">GPIO19</text>
<text x="42.4" y="45.4">GPIO5</text>
<text x="78.1" y="45.4">GPIO21</text>
<text x="189" y="42.8">RUN 26</text>
<text x="243.8" y="47.9">GPIO2</text>
<text x="243.8" y="42.8">GPIO0</text>
<text x="243.8" y="45.4">GPIO1</text>
<text x="43.2" y="53">GPIO6</text>
<text x="81.3" y="53">GPIO22</text>
<text x="243.8" y="50.5">GPIO3</text>
<text x="243.8" y="53">GPIO4</text>
<text x="43.2" y="56.8">GPIO7</text>
<text x="81" y="56.8">RUN</text>
<text x="132.1" y="56.8">ADC_VREF</text>
<text x="243.8" y="58.1">GPIO6</text>
<text x="243.8" y="55.5">GPIO5</text>
<text x="43.7" y="60.6">GPIO8</text>
<text x="43.7" y="64.4">GPIO9</text>
<text x="78.6" y="60.6">GPIO26_ADC0</text>
<text x="78.6" y="64.4">GPIO27_ADC1</text>
<text x="132.1" y="64.4">ADC_AVDD</text>
<text x="182.9" y="60.6">QSPI_SS</text>
<text x="182.9" y="65.7">QSPI_SD0</text>
<text x="240.7" y="65.8">12 GPIO9</text>
<text x="243.8" y="60.6">GPIO7</text>
<text x="182.9" y="70.8">QSPI_SD2</text>
<text x="182.9" y="68.2">QSPI_SD1</text>
<text x="240.7" y="68.3">13 GPIO10</text>
<text x="240.7" y="70.9">14 GPIO11</text>
<text x="49.6" y="72">GPIO10</text>
<text x="49.6" y="75.9">GPIO11</text>
<text x="77.5" y="75.9">ADC_VREF</text>
<text x="78.6" y="72">GPIO28_ADC2</text>
<text x="182.9" y="73.3">QSPI_SD3</text>
<text x="182.9" y="75.9">QSPI_SCLK 52</text>
<text x="240.7" y="73.4">15 GPIO12</text>
<text x="240.7" y="75.9">16 GPIO13</text>
<text x="49.5" y="83.5">GPIO13</text>
<text x="49.7" y="79.7">GPIO12</text>
<text x="81" y="83.5">PWB</text>
<text x="240.7" y="78.5">17 GPIO14</text>
<text x="240.7" y="81">18 GPIO15</text>
<text x="240.7" y="83.6">27 GPIO16</text>
<text x="240.7" y="86.1">28 GPIO17</text>
<text x="240.7" y="88.6">29 GPIO18</text>
<text x="48" y="91.1">GPIO14</text>
<text x="48.1" y="94.9">GPIO15</text>
<text x="240.7" y="91.2">30 GPIO19</text>
<text x="240.7" y="96.3">32 GPIO21</text>
<text x="240.7" y="98.8">34 GPIO22</text>
<text x="240.7" y="101.3">35 GPIO23</text>
<text x="240.7" y="103.9">36 GPIO24</text>
<text x="240.7" y="106.4">37 GPIO25</text>
<text x="55.9" y="114">SWCLK</text>
<text x="58.2" y="108.9">RUN</text>
<text x="74.9" y="108.9">GPIO23</text>
<text x="74.9" y="111.4">GPIO24</text>
<text x="186.7" y="108.9">SWCLK 24</text>
<text x="189" y="111.4">SWD 25</text>
<text x="240.7" y="111.5">38 GPIO26_ADC0</text>
<text x="58.2" y="116.5">SWD 2</text>
<text x="71.8" y="119.1">10 GPIO13</text>
<text x="74.9" y="116.5">GPIO12</text>
<text x="240.7" y="114">39 GPIO27_ADC1</text>
<text x="240.7" y="116.6">40 GPIO28_ADC2</text>
<text x="271.4" y="135.9" transform="rotate(-90 271.4 135.9)">GPIO25</text>
<text x="77.5" y="140.6">~{USB_BOOT}</text>
<text x="100.3" y="140.6">QSPI_SS</text>
<text x="144.5" y="140.6">QSPI_SD1</text>
<text x="144.5" y="138.1">QSPI_SD0</text>
<text x="213.4" y="139.4">~{USB_BOOT}</text>
<text x="100.3" y="145.7">QSPI_SCLK</text>
<text x="144.5" y="145.7">QSPI_SD2</text>
<text x="144.5" y="148.2">QSPI_SD3</text>
<text x="247.6" y="148.2">GPIO29_ADC3</text>
<text x="73.7" y="160.9">DM</text>
<text x="68.6" y="166">DP</text>
<text x="112.7" y="188" transform="rotate(-90 112.7 188)">PWB</text>
</g>
<g font-size="1.8" fill="#009600">
<text x="190.5" y="53">DM 46</text>
<text x="190.5" y="50.5">DP 47</text>
</g>
</svg>
